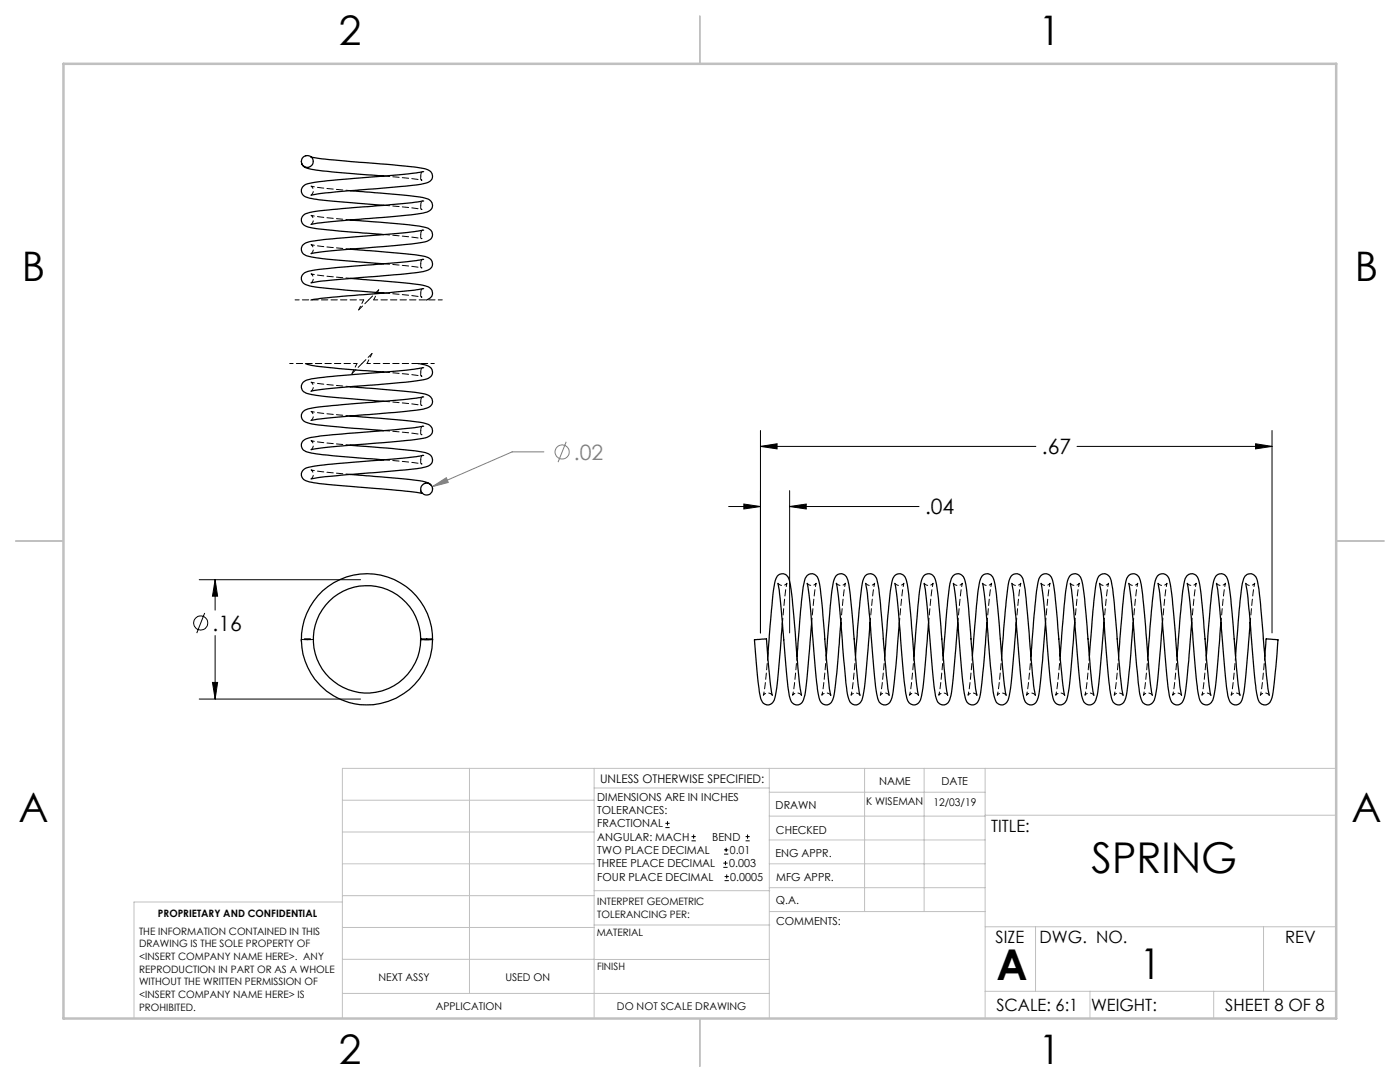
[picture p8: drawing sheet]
<svg xmlns="http://www.w3.org/2000/svg" width="279mm" height="216mm" viewBox="0 0 279 216" stroke-linecap="round" stroke-linejoin="round" font-family="sans-serif">
<g fill="none" stroke="#000" stroke-width=".2">
<path d="M151.8 89.1l3.3-.6v1.1zM151.8 85.9v40.4M151.8 89.1h54.9M157.6 97.9v28.4M214.9 89.1h39M250.6 88.5l3.3 .6-3.3 .5zM253.9 85.9v40.4M39.8 115.7h32.2M42.9 115.7v6M42.9 115.7l.5 3.3h-1zM145.4 101.1h6.4M148.4 100.6l3.4 .5-3.4 .5z"/>
<path d="M157.6 101.1h25.8M157.6 101.1l3.3-.5v1zM39.8 139.5h32.2M40.9 122.3l-1.6 4M42.4 136.2h1l-.5 3.3zM42.9 126.8v12.7M132.8 165.1h.8M132.8 164.3h.8M133.2 163.9v.8M138 167.8h.9M138 166.9h.9M138.4 166.5v.9"/>
<path d="M144.4 173.1h.8M144.4 172.2h.8M144.5 170.4h.8M144.5 169.6h.8M144.6 175.7h.9M144.6 174.9h.9M144.8 171.8v.8M144.9 169.2v.8M145 174.5v.8M148.8 167.8h.8M148.8 166.9h.8M149.2 166.5v.9"/>
<circle cx="40" cy="124.3" r="1.41"/>
</g>
<g fill="none" stroke="#808080" stroke-width=".2">
<path d="M86.3 97.1l2.8-1.8 .4 1zM108.5 90.2h-6.3l-15.9 6.9M113 88.2l-1.6 4"/>
<circle cx="112.2" cy="90.2" r="1.41"/>
</g>
<path d="M71.2 72.5h-13.4M86.7 72.5h-13.5" fill="none" stroke="#000" stroke-width=".2" stroke-dasharray="1.3 .6" stroke-dashoffset=".6"/>
<path d="M72.6 59.8h-13.7M74.6 59.8l1-2M88.3 59.8h-13.7M70.2 74.5l1-2M71.6 61.8l1-2M73.2 72.5l1-2" fill="none" stroke="#000" stroke-width=".2" stroke-dasharray="1.3 .6" stroke-dashoffset=".5"/>
<path d="M73.6 59.8l-2 2M75.6 57.8l-2 2M72.2 72.5l-2 2M74.2 70.5l-2 2" fill="none" stroke="#000" stroke-width=".2" stroke-dasharray="1.3 .6" stroke-dashoffset=".2"/>
<g fill="none" stroke="#c0c0c0" stroke-width=".2">
<path d="M68.3 159.7h50.3M93.7 153.3v44.9M118.6 153.3v49.9M118.6 157.2h34.9M153.5 153.3v49.9M153.5 158.1h43.1M172.5 153.3v28.6M184.4 153.3v28.6M196.6 153.3v49.9M266.7 153.3h-198.4v49.9M68.3 178.7h50.3M68.3 172.4h50.3"/>
<path d="M68.3 166h50.3M68.3 180h-41.6v23.2M118.6 177.7h35M153.5 167.6h43.1M153.5 162.8h43.1M153.5 172.4h43.1M153.5 177.1h43.1M196.6 162.7h70.1M68.3 198.2h85.2M68.3 191.4l85.2 .1M68.3 185.1h50.3M118.6 184.6h35"/>
<path d="M153.6 181.9h43M196.6 197.8h70.1M196.6 184.9h70.1M206.7 184.9v12.9M217.5 197.8v5.4M242.2 197.8v5.4M252.2 184.9v12.9"/>
</g>
<path d="M139.7 3.2v9.5M3.1 107.9h9.6M266.7 107.9h9.5M139.7 203.2v9.6" fill="none" stroke="#c0c0c0" stroke-width=".25"/>
<path d="M12.7 12.7h254v190.5h-254z" fill="none" stroke="#c0c0c0" stroke-width=".5"/>
<path d="M42.4 136.2h1l-.5 3.3zM42.9 115.7l.5 3.3h-1zM148.4 100.6l3.4 .5-3.4 .5zM157.6 101.1l3.3-.5v1zM151.8 89.1l3.3-.6v1.1zM250.6 88.5l3.3 .6-3.3 .5z" fill="#000"/>
<path d="M86.3 97.1l2.8-1.8 .4 1z" fill="#808080"/>
<g fill="none" stroke="#000" stroke-width=".25">
<path d="M60.1 32.2h.1M60.2 32.6a2.22 2.22 0 0 0 2 1.2l4.3 .5 10.1 .8M62.1 31.3l2 .4 5.9 .5a176.7 176.7 0 0 1 14.9 1.5 1.42 1.42 0 0 1 1.3 .9 1.42 1.42 0 0 1-.4 1.6 11.7 11.7 0 0 1-4.9 .9l-5.6 .5a121.7 121.7 0 0 0-13.2 1.3M69.9 38.1l8.4 .6a36.5 36.5 0 0 1 7.1 1 1.39 1.39 0 0 1 .9 1.6 1.39 1.39 0 0 1-1.5 1.1 195.9 195.9 0 0 1-16.4 1.6l-6.3 .8M84.3 34.3h.1M84.3 34.3a263.2 263.2 0 0 1-18.9 1.8l-.8 .1a11.9 11.9 0 0 0-3.8 .7 1.34 1.34 0 0 0-.6 1.5 1.34 1.34 0 0 0 1.1 1 111.6 111.6 0 0 0 13.7 1.5l1.6 .1M69.9 55.6l8.4 .6a36.5 36.5 0 0 1 7.1 1 1.37 1.37 0 0 1 .9 1.5 1.37 1.37 0 0 1-1.2 1.2M69.9 49.7l8.4 .7a30.2 30.2 0 0 1 7.1 1 1.39 1.39 0 0 1 .9 1.6 1.39 1.39 0 0 1-1.5 1.1l-3.9 .5-16.8 1.5-2 .3M69.9 43.9l8.4 .7a36.5 36.5 0 0 1 7.1 .9 1.36 1.36 0 0 1 .9 1.4 1.36 1.36 0 0 1-1.1 1.3 152.1 152.1 0 0 1-15.6 1.5l-4.6 .5-2.9 .4M84.3 57.6h.1M84.3 51.8h.1M84.3 45.9h.1"/>
<path d="M84.3 40.1h.1M84.3 57.6a235.1 235.1 0 0 1-17 1.6l-5.2 .7M84.3 51.8a189.9 189.9 0 0 1-17 1.6l-2.7 .3a11.9 11.9 0 0 0-3.8 .7 1.34 1.34 0 0 0-.6 1.5 1.34 1.34 0 0 0 1.1 1 81.4 81.4 0 0 0 12 1.3l3.3 .3M84.3 45.9a263.2 263.2 0 0 1-18.9 1.8l-.8 .1a8.3 8.3 0 0 0-4.1 1.1 1.47 1.47 0 0 0-.1 1.5 1.47 1.47 0 0 0 1.4 .8l3.5 .5 11.3 .9M84.3 40.1a235.1 235.1 0 0 1-17 1.6l-2.7 .3a11.9 11.9 0 0 0-3.8 .8 1.37 1.37 0 0 0-.6 1.4 1.37 1.37 0 0 0 1.1 1.1 143.6 143.6 0 0 0 15.3 1.5M61 72.6a64.4 64.4 0 0 0 12.3 1.4l3.3 .3M69.9 77.2l8.4 .7a30.2 30.2 0 0 1 7.1 .9 1.39 1.39 0 0 1 .9 1.6 1.39 1.39 0 0 1-1.5 1.1l-3.9 .6-14.9 1.3-3.9 .5M83.5 72.6l1.4 .2a1.39 1.39 0 0 1 1.3 .9 1.39 1.39 0 0 1-.4 1.5l-.3 .3a73.9 73.9 0 0 1-12.7 1.4l-7.8 .7-2.9 .5M84.3 79.2h.1M84.3 73.4h.1M84.3 79.2a135.4 135.4 0 0 1-14.8 1.4l-4.9 .5a11.9 11.9 0 0 0-3.8 .8 1.34 1.34 0 0 0-.6 1.4 1.34 1.34 0 0 0 1.1 1 81.4 81.4 0 0 0 12 1.4l3.3 .2M84.3 73.4a263.2 263.2 0 0 1-18.9 1.8l-.8 .1a7.9 7.9 0 0 0-4.1 1 1.47 1.47 0 0 0-.1 1.6 1.47 1.47 0 0 0 1.4 .7l3.5 .6 11.3 .9"/>
<path d="M69.9 88.8l.1 .1a176.7 176.7 0 0 1 14.9 1.4 1.42 1.42 0 0 1 1.3 .9 1.42 1.42 0 0 1-.4 1.6 11.7 11.7 0 0 1-4.9 1l-15.9 1.3-2.9 .5M69.9 83l8.4 .7a36.5 36.5 0 0 1 7.1 1 1.36 1.36 0 0 1 .9 1.4 1.36 1.36 0 0 1-1.1 1.2 152.1 152.1 0 0 1-15.6 1.6l-4.6 .4-2.9 .4M69.9 94.7l8.4 .7a36.5 36.5 0 0 1 7.1 .9l.6 .5M84.3 85.1h.1M84.3 90.9h.1M84.3 85.1a189.9 189.9 0 0 1-17 1.6l-2.7 .2a8.3 8.3 0 0 0-4.1 1.1 1.47 1.47 0 0 0-.1 1.6 1.47 1.47 0 0 0 1.4 .7 161.9 161.9 0 0 0 14.3 1.4l.5 .1M84.3 90.9a263.2 263.2 0 0 1-18.9 1.8l-.8 .1a11.9 11.9 0 0 0-3.8 .8 1.34 1.34 0 0 0-.6 1.4 1.34 1.34 0 0 0 1.1 1 111.6 111.6 0 0 0 13.7 1.5l9.2 .9M86.3 97.5v.1M155.3 116.4a236.9 236.9 0 0 1 1.7 17.7l.2 2.8a7.1 7.1 0 0 0 .9 3.3 1.37 1.37 0 0 0 1.5 .4 1.37 1.37 0 0 0 .9-1.4l.5-3.8 1-11.2M161.1 116.4a242.1 242.1 0 0 1 1.8 18.8l.2 1.7a5.3 5.3 0 0 0 .9 3.4 1.42 1.42 0 0 0 1.5 .2 1.42 1.42 0 0 0 .8-1.3l.7-4.9 .8-10.1M166.9 116.4a142.6 142.6 0 0 1 1.5 15.2l.5 5.3a5.5 5.5 0 0 0 1 3.4 1.4 1.4 0 0 0 1.5 .2 1.4 1.4 0 0 0 .8-1.3l.5-3.8 .9-11.2M172.8 116.4a242.1 242.1 0 0 1 1.8 18.8l.2 2.2a4.9 4.9 0 0 0 .9 2.9 1.42 1.42 0 0 0 1.5 .2 1.42 1.42 0 0 0 .8-1.3l.8-6.2 .7-8.8"/>
<path d="M178.6 116.4a242.1 242.1 0 0 1 1.8 18.8l.2 1.7a5.3 5.3 0 0 0 .9 3.4 1.42 1.42 0 0 0 1.5 .2 1.42 1.42 0 0 0 .8-1.3l.6-3.8 .9-11.2M184.4 116.4a236.9 236.9 0 0 1 1.7 17.7l.3 2.8a7.1 7.1 0 0 0 .9 3.3 1.37 1.37 0 0 0 1.5 .4 1.37 1.37 0 0 0 .9-1.4l.5-3.8 .9-11.2M190.3 116.4a242.1 242.1 0 0 1 1.8 18.8l.2 2.2a4.9 4.9 0 0 0 .9 2.9 1.42 1.42 0 0 0 1.5 .2 1.42 1.42 0 0 0 .8-1.3l.8-6.2 .7-8.8M196.1 116.4a175.1 175.1 0 0 1 1.6 16.5l.4 4a5.5 5.5 0 0 0 1 3.4 1.4 1.4 0 0 0 1.5 .2 1.4 1.4 0 0 0 .7-1.3l.6-3.8 .9-11.2M201.9 116.4a242.1 242.1 0 0 1 1.8 18.8l.3 2.2a4.9 4.9 0 0 0 .9 2.9 1.42 1.42 0 0 0 1.5 .2 1.42 1.42 0 0 0 .8-1.3l.5-3.8 1-11.2M207.8 116.4a242.1 242.1 0 0 1 1.8 18.8l.2 1.7a5.3 5.3 0 0 0 .9 3.4 1.42 1.42 0 0 0 1.5 .2 1.42 1.42 0 0 0 .8-1.3l.6-3.8 .9-11.2M213.6 116.4a236.9 236.9 0 0 1 1.7 17.7l.3 2.8a7.1 7.1 0 0 0 .8 3.3 1.37 1.37 0 0 0 1.6 .4 1.37 1.37 0 0 0 .8-1.4l.6-3.8 .9-11.2M219.4 116.4a242.1 242.1 0 0 1 1.8 18.8l.3 2.2a4.9 4.9 0 0 0 .9 2.9 1.42 1.42 0 0 0 1.5 .2 1.42 1.42 0 0 0 .8-1.3l.8-6.2 .7-8.8M225.2 116.4a175.1 175.1 0 0 1 1.6 16.5l.5 4a5.5 5.5 0 0 0 .9 3.4 1.4 1.4 0 0 0 1.5 .2 1.4 1.4 0 0 0 .8-1.3l.6-3.8 .9-11.2M231.1 116.4a242.1 242.1 0 0 1 1.8 18.8l.2 1.7a7.1 7.1 0 0 0 .8 3.3 1.29 1.29 0 0 0 1.3 .4 1.29 1.29 0 0 0 1-.9 57.4 57.4 0 0 0 1.2-10.3l.4-5.2M236.9 116.4a242.1 242.1 0 0 1 1.8 18.8l.2 1.7a5.3 5.3 0 0 0 1 3.4 1.42 1.42 0 0 0 1.5 .2 1.42 1.42 0 0 0 .8-1.3l.5-3.8 1-11.2M242.8 116.4a236.9 236.9 0 0 1 1.7 17.7l.3 2.8a7.1 7.1 0 0 0 .8 3.3 1.37 1.37 0 0 0 1.6 .4 1.37 1.37 0 0 0 .8-1.4l.6-3.8 .9-11.2"/>
<path d="M248.6 116.4a242.1 242.1 0 0 1 1.8 18.8l.2 2.2a4.9 4.9 0 0 0 1 2.9 1.42 1.42 0 0 0 1.5 .2 1.42 1.42 0 0 0 .8-1.3l.7-6.2 .5-5.3-2.4-.2-.3 3.4M60.1 127.6v.4M84 127.6a10.7 10.7 0 0 1-15.8 9.4 10.7 10.7 0 0 1-1-18.3 10.7 10.7 0 0 1 16.7 7.6v1.6M84 127.6h2.3l-.9 .1zM86.3 127.6a13.1 13.1 0 0 1-18.5 11.9 13.1 13.1 0 0 1-3.2-21.8 13.1 13.1 0 0 1 21.2 6.1l.3 1.3 .2 2.6M153.2 130.9l.8-9.1a28.8 28.8 0 0 1 .9-6.4 1.38 1.38 0 0 1 1.5-.9 1.38 1.38 0 0 1 1.2 1.4l.5 3.6 1.1 13.8 .7 5.4M156.1 124.2l-.7 8.8a32.4 32.4 0 0 1-.9 6.7 1.4 1.4 0 0 1-1.5 .9 1.4 1.4 0 0 1-1.2-1.3l-.6-4.1-.6-7.5 2.4-.2 .7 8.3 .4 2.9M159.1 130.9v-.5a160.6 160.6 0 0 1 1.4-14.5 1.43 1.43 0 0 1 1.4-1.4 1.43 1.43 0 0 1 1.5 1.4l.7 5.6a211.2 211.2 0 0 0 1.7 17.1v.1M164.9 130.9l.7-9.1a28.8 28.8 0 0 1 .9-6.4 1.38 1.38 0 0 1 1.6-.9 1.38 1.38 0 0 1 1.1 1.4 256.3 256.3 0 0 1 1.9 18.8l.5 4M170.7 130.9l.9-10a16.2 16.2 0 0 1 1-5.9 1.39 1.39 0 0 1 1.5-.4 1.39 1.39 0 0 1 .9 1.3l.4 1.7 .5 5.1a206.7 206.7 0 0 0 1.5 16M176.6 130.9v-.5a160.6 160.6 0 0 1 1.4-14.5 1.43 1.43 0 0 1 1.4-1.4 1.43 1.43 0 0 1 1.5 1.4 256.3 256.3 0 0 1 1.8 18.8l.6 4M182.4 130.9l.7-9.1a28.8 28.8 0 0 1 .9-6.4 1.38 1.38 0 0 1 1.6-.9 1.38 1.38 0 0 1 1.1 1.4l.6 3.6 .3 3.2a165.8 165.8 0 0 0 1.5 16"/>
<path d="M188.2 130.9l.1-.5a160.6 160.6 0 0 1 1.4-14.5 1.43 1.43 0 0 1 1.4-1.4 1.43 1.43 0 0 1 1.5 1.4 290.5 290.5 0 0 1 1.8 18.8l.5 4M194.1 130.9l.7-9.1a28.8 28.8 0 0 1 .9-6.4 1.38 1.38 0 0 1 1.5-.9 1.38 1.38 0 0 1 1.2 1.4 256.3 256.3 0 0 1 1.8 18.8l.6 4M199.9 130.9l.8-10a16.2 16.2 0 0 1 1.1-5.9 1.39 1.39 0 0 1 1.5-.4 1.39 1.39 0 0 1 .9 1.3l.4 1.7 .5 5.1a206.7 206.7 0 0 0 1.5 16M205.7 130.9l.1-.5a160.6 160.6 0 0 1 1.4-14.5 1.43 1.43 0 0 1 1.4-1.4 1.43 1.43 0 0 1 1.5 1.4 256.3 256.3 0 0 1 1.8 18.8l.6 4M211.6 130.9l.7-9.1a28.8 28.8 0 0 1 .9-6.4 1.38 1.38 0 0 1 1.5-.9 1.38 1.38 0 0 1 1.2 1.4l.6 3.6 .2 3.2a165.8 165.8 0 0 0 1.6 16M217.4 130.9l.1-.5a160.6 160.6 0 0 1 1.4-14.5 1.43 1.43 0 0 1 1.4-1.4 1.43 1.43 0 0 1 1.5 1.4 290.4 290.4 0 0 1 1.8 18.8l.5 4M223.2 130.9l.8-9.1a32.7 32.7 0 0 1 .9-6.4 1.4 1.4 0 0 1 1.5-.9 1.4 1.4 0 0 1 1.2 1.4 256.3 256.3 0 0 1 1.8 18.8l.6 4M229.1 130.9l.8-10a16.2 16.2 0 0 1 1.1-5.9 1.39 1.39 0 0 1 1.5-.4 1.39 1.39 0 0 1 .9 1.3l.6 3.6 .2 3.2a206.7 206.7 0 0 0 1.6 16M234.9 130.9v-.5a160.6 160.6 0 0 1 1.5-14.5 1.43 1.43 0 0 1 1.4-1.4 1.43 1.43 0 0 1 1.5 1.4 256.3 256.3 0 0 1 1.8 18.8l.6 4M240.7 130.9l.8-9.1a28.8 28.8 0 0 1 .9-6.4 1.38 1.38 0 0 1 1.5-.9 1.38 1.38 0 0 1 1.2 1.4l.5 3.6 .3 3.2a165.8 165.8 0 0 0 1.6 16M246.6 130.9v-.5a160.5 160.5 0 0 1 1.5-14.5 1.43 1.43 0 0 1 1.4-1.4 1.43 1.43 0 0 1 1.4 1.4 290.4 290.4 0 0 1 1.8 18.8l.6 4"/>
<circle cx="61.3" cy="32.2" r="1.18"/>
<circle cx="85.1" cy="97.6" r="1.18"/>
</g>
<path d="M76.6 35.1l7.6 .9-.2-.3v-.6M76.6 58.5l7.6 .8-.2-.2v-.6M76.6 52.6l7.6 .9-.2-.3v-.6M76.6 46.8l7.6 .8-.2-.2v-.6M76.6 41l7.6 .8-.2-.2v-.6M76.6 74.2l7.6 .9-.2-.3v-.6M76.6 91.7l7.6 .9-.2-.2v-.7M76.6 85.9l7.6 .9-.2-.3v-.6M76.6 80.1l7.6 .8-.2-.2v-.6M61.3 127.6h1.2h-2.3h1.1" fill="none" stroke="#000" stroke-width=".2" stroke-dasharray="1.3 .6" stroke-dashoffset=".1"/>
<path d="M84 35.1l.1-.6 .3-.3M84 58.5l.1-.6 .3-.3M84 52.6l.1-.5 .3-.4M84 46.8l.1-.6 .3-.3M84 41l.1-.6 .3-.3M84 74.2l.1-.5 .3-.3M84 85.9l.1-.6 .3-.3M84 80.1l.1-.6 .3-.3M84 91.7l.1-.5 .3-.3M84.2 98.4l-.2-.2v-.6" fill="none" stroke="#000" stroke-width=".2" stroke-dasharray="1.3 .6" stroke-dashoffset=".5"/>
<g fill="none" stroke="#000" stroke-width=".2" stroke-dasharray="1.3 .6" stroke-dashoffset=".4">
<path d="M69.9 38l-5.8-.5-2-.4a1.11 1.11 0 0 1 0 1.8M69.9 55.5l-5.8-.5-2-.4a1.11 1.11 0 0 1 0 1.8M69.9 49.7l-5.8-.5-2-.4a1.11 1.11 0 0 1 0 1.8M69.9 43.9l-5.8-.6-2-.3a1.11 1.11 0 0 1 0 1.8M69.9 77.2l-5.8-.6-2-.3a1.11 1.11 0 0 1 0 1.7M69.9 88.8l-5.8-.5-2-.4a1.11 1.11 0 0 1 0 1.8M69.9 83l-5.8-.6-2-.3a1.11 1.11 0 0 1 0 1.8M69.9 94.7l-5.8-.6-2-.3a1.11 1.11 0 0 1 0 1.7M153.2 130.9l-.5 5.7-.4 2.1a1.11 1.11 0 0 1 1.8 0M156.2 124.2l.5-5.3 .4-2.5a1.11 1.11 0 0 1-1.8 0M159.1 130.9l-.6 5.7-.3 2.1a1.11 1.11 0 0 1 1.8 0M162 124.2l.5-5.3 .4-2.5a1.11 1.11 0 0 1-1.8 0"/>
<path d="M164.9 130.9l-.5 5.7-.4 2.1a1.11 1.11 0 0 1 1.8 0M167.8 124.2l.5-5.3 .4-2.5a1.11 1.11 0 0 1-1.8 0M170.7 130.9l-.5 5.7-.4 2.1a1.11 1.11 0 0 1 1.8 0M173.7 124.2l.5-5.3 .4-2.5a1.11 1.11 0 0 1-1.8 0M176.6 130.9l-.6 5.7-.3 2.1a1.11 1.11 0 0 1 1.8 0M179.5 124.2l.5-5.3 .4-2.5a1.11 1.11 0 0 1-1.8 0M182.4 130.9l-.5 5.7-.4 2.1a1.11 1.11 0 0 1 1.8 0M185.3 124.2l.5-5.3 .4-2.5a1.11 1.11 0 0 1-1.8 0M188.2 130.9l-.5 5.7-.4 2.1a1.11 1.11 0 0 1 1.8 0M191.2 124.2l.5-5.3 .4-2.5a1.11 1.11 0 0 1-1.8 0M194.1 130.9l-.6 5.7-.3 2.1a1.11 1.11 0 0 1 1.8 0M197 124.2l.5-5.3 .4-2.5a1.11 1.11 0 0 1-1.8 0"/>
<path d="M199.9 130.9l-.5 5.7-.4 2.1a1.11 1.11 0 0 1 1.8 0M202.8 124.2l.5-5.3 .4-2.5a1.11 1.11 0 0 1-1.8 0M205.8 130.9l-.6 5.7-.3 2.1a1.11 1.11 0 0 1 1.7 0M208.7 124.2l.5-5.3 .4-2.5a1.11 1.11 0 0 1-1.8 0M211.6 130.9l-.6 5.7-.3 2.1a1.11 1.11 0 0 1 1.8 0M214.5 124.2l.5-5.3 .4-2.5a1.11 1.11 0 0 1-1.8 0M217.4 130.9l-.5 5.7-.4 2.1a1.11 1.11 0 0 1 1.8 0M220.3 124.2l.5-5.3 .4-2.5a1.11 1.11 0 0 1-1.8 0M223.3 130.9l-.6 5.7-.3 2.1a1.11 1.11 0 0 1 1.7 0M226.2 124.2l.5-5.3 .4-2.5a1.11 1.11 0 0 1-1.8 0M229.1 130.9l-.5 5.7-.4 2.1a1.11 1.11 0 0 1 1.8 0M232 124.2l.5-5.3 .4-2.5a1.11 1.11 0 0 1-1.8 0"/>
<path d="M234.9 130.9l-.5 5.7-.4 2.1a1.11 1.11 0 0 1 1.8 0M237.8 124.2l.5-5.3 .4-2.5a1.11 1.11 0 0 1-1.7 0M240.8 130.9l-.6 5.7-.3 2.1a1.11 1.11 0 0 1 1.8 0M243.7 124.2l.5-5.3 .4-2.5a1.11 1.11 0 0 1-1.8 0M246.6 130.9l-.5 5.7-.4 2.1a1.11 1.11 0 0 1 1.8 0M249.5 124.2l.5-5.3 .4-2.5a1.11 1.11 0 0 1-1.8 0M252.4 130.9l-.5 5.7-.4 2.1a1.11 1.11 0 0 1 1.8 0"/>
</g>
<path d="M62.1 31.3l.2 .2M62.5 32.1v.1" fill="none" stroke="#000" stroke-width=".2" stroke-dasharray="1.3 .6"/>
<g font-size="8.5">
<text x="217.8" y="174.2">SPRING</text>
<text x="198.9" y="195.5">A</text>
<text x="227.5" y="195.4">1</text>
</g>
<g font-size="8.1">
<text x="67.6" y="8.9">2</text>
<text x="207.3" y="8.9">1</text>
<text x="4.4" y="56.2">B</text>
<text x="270.4" y="56.2">B</text>
<text x="3.7" y="164.1">A</text>
<text x="269.7" y="164.1">A</text>
<text x="67.6" y="212.4">2</text>
<text x="207.3" y="212.4">1</text>
</g>
<text font-size="4.2" fill="#808080" x="114.5" y="91.7">.02</text>
<g font-size="4.2">
<text x="207.9" y="90.7">.67</text>
<text x="184.6" y="102.7">.04</text>
<text x="42.4" y="125.8">.16</text>
</g>
<g font-size="3.4">
<text x="197.8" y="166">TITLE:</text>
<text x="198.7" y="188.1">SIZE</text>
<text x="207.5" y="188.1">DWG. NO.</text>
<text x="256.5" y="188.2">REV</text>
<text x="198.8" y="201.7">SCALE: 6:1</text>
<text x="217.7" y="201.8">WEIGHT:</text>
<text x="244.5" y="201.7">SHEET 8 OF 8</text>
</g>
<text font-size="2.4" x="119.8" y="156.2">UNLESS OTHERWISE SPECIFIED:</text>
<g font-size="2.2">
<text x="119.2" y="159.8">DIMENSIONS ARE IN INCHES</text>
<text x="154.8" y="161.4">DRAWN</text>
<text x="175.4" y="156.6">NAME</text>
<text x="187.9" y="156.7">DATE</text>
<text x="119.2" y="162.4">TOLERANCES:</text>
<text x="119.2" y="165.1">FRACTIONAL</text>
<text x="119.2" y="167.8">ANGULAR: MACH</text>
<text x="142.2" y="167.8">BEND</text>
<text x="154.9" y="166.3">CHECKED</text>
<text x="119.2" y="173.1">THREE PLACE DECIMAL</text>
<text x="119.2" y="170.4">TWO PLACE DECIMAL</text>
<text x="145.5" y="173.1">0.003</text>
<text x="145.7" y="170.4">0.01</text>
<text x="154.8" y="171">ENG APPR.</text>
<text x="119.2" y="175.7">FOUR PLACE DECIMAL</text>
<text x="145.8" y="175.7">0.0005</text>
<text x="154.9" y="175.7">MFG APPR.</text>
<text x="154.9" y="180.4">Q.A.</text>
<text x="154.9" y="184.6">COMMENTS:</text>
</g>
<g font-size="2.1">
<text x="172.9" y="160.6">K WISEMAN</text>
<text x="186.3" y="160.7">12/03/19</text>
<text x="75.5" y="195.7">NEXT ASSY</text>
<text x="100.9" y="195.7">USED ON</text>
<text x="86.9" y="201.5">APPLICATION</text>
<text x="123.1" y="201.6">DO NOT SCALE DRAWING</text>
</g>
<g font-size="2">
<text x="31.5" y="182.9">PROPRIETARY AND CONFIDENTIAL</text>
<text x="119.2" y="180.6">INTERPRET GEOMETRIC</text>
<text x="119.2" y="183.1">TOLERANCING PER:</text>
<text x="27.8" y="186.5">THE INFORMATION CONTAINED IN THIS</text>
<text x="27.8" y="189">DRAWING IS THE SOLE PROPERTY OF</text>
<text x="27.8" y="191.6">&lt;INSERT COMPANY NAME HERE&gt;. ANY</text>
<text x="119.1" y="186.7">MATERIAL</text>
<text x="27.8" y="194.1">REPRODUCTION IN PART OR AS A WHOLE</text>
<text x="27.8" y="196.6">WITHOUT THE WRITTEN PERMISSION OF</text>
<text x="119.1" y="193.5">FINISH</text>
<text x="27.8" y="199.1">&lt;INSERT COMPANY NAME HERE&gt; IS</text>
<text x="27.8" y="201.7">PROHIBITED.</text>
</g>
</svg>
